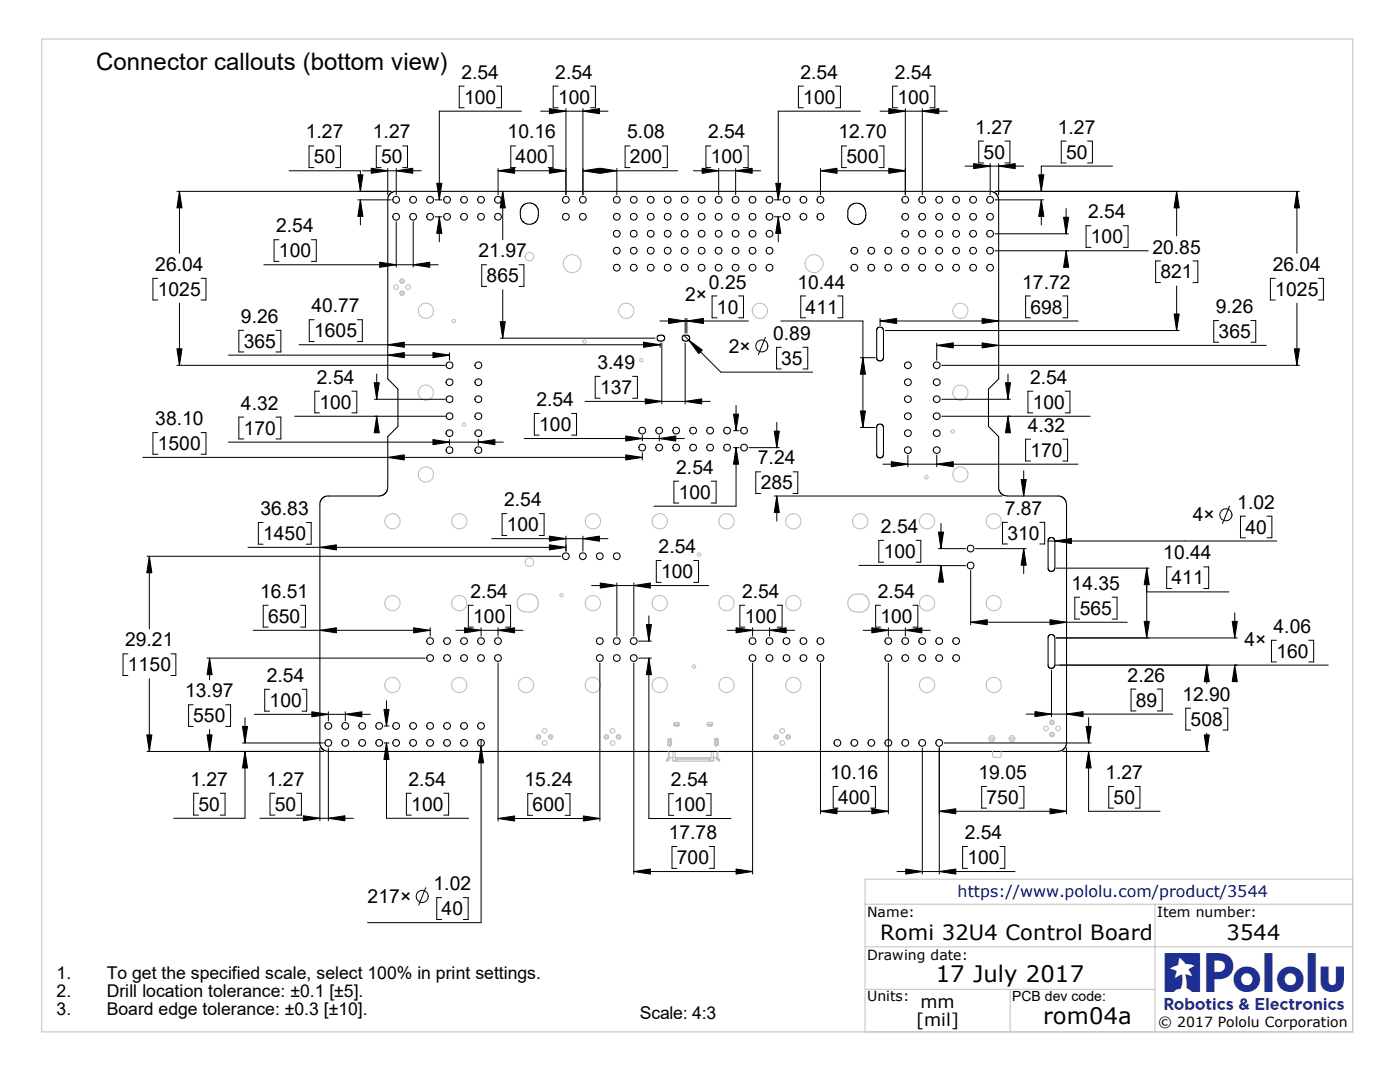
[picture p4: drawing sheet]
<svg xmlns="http://www.w3.org/2000/svg" width="279mm" height="216mm" viewBox="0 0 279 216" stroke-linecap="round" stroke-linejoin="round" font-family="sans-serif">
<path d="M8.3 7.8h261.7v198.1h-261.7zM270 175.4h-97.4v30.5M172.6 188.9h97.4M172.6 197.4h57.9M172.6 180.4h97.4M201.6 197.4v8.5M230.5 180.4v25.5" fill="none" stroke="#c0c0c0" stroke-width=".2"/>
<g fill="none" stroke="#c0c0c0" stroke-width=".21">
<path d="M105 118.5l1.3 .1 .5 .4 .6 .7 .1 .7-.1 .6-.4 .5-.7 .5-1.3 .1-.7-.1-.5-.3-.5-.7-.1-1 .4-.8 .7-.5 .7-.1M171 118.5l1.3 .1 .5 .4 .6 .7 .1 .7-.1 .6-.6 .7-.5 .3-1.3 .1-.7-.1-.5-.3-.5-.7-.1-1 .4-.8 .7-.5 .7-.1M133.2 151.5l-.2 .1 .1 .3 .2-.2M133.2 151.5l.1 .2M133.3 151.2l-.1 .3M133.4 151.2h.2M133.4 151.2h.3M133.4 147.4v.4M133.4 147.8h.1M133.4 147.8v1M133.4 149.9v1.3M133.5 148.6v.2"/>
<path d="M133.5 148.6h.3M133.5 148h.3M133.5 148v.6M133.5 151.7h-.2M133.5 147.4h.3M133.6 149.9v1.3M133.6 151.2h.7M133.7 151.2h.1M133.7 151.2l-.3 .4M133.7 147.4v.3M133.8 148.6v.2M133.8 147.7h-.3v.3"/>
<path d="M133.8 147.7v.3M133.8 147.7h.1M133.8 148v.6M133.9 147.7l.1 1-.2 .1h-.4l-.1-.3M133.9 147.4v1.3M134 147.7l-.2-.3h-.5v1.1M134.2 151.2v.5M134.2 151.7l.2 .2h7.8l.3-.2M134.2 151.7h.7M134.3 151.2h.4M134.3 149.9v1.3M134.4 144.5h.1"/>
<path d="M134.5 144.7h.1M134.5 144.5h.1M134.5 144.5v.2M134.6 144.5h.3M134.6 144.5v.3M134.6 144.8h.3M134.7 149.9v1.3M134.7 151.2h7.2M134.8 144.1h.6l.2 .2v.4l-.2 .2-.9-.1v-.4l.3-.2M134.8 151.2l.1 .2M134.9 151.5l.2 .1M134.9 151.4v.4l.2 .1v-.3"/>
<path d="M134.9 151.4h6.9M134.9 144.5v.3M134.9 144.5h.1M134.9 144.8h.1M135 144.5h.4M135 144.5v.3M135.1 151.6h6.4M135.4 144.5l-.1 .3h-.3M135.4 144.5h.2M141.1 144.5h.2M141.3 144.5h.3M141.3 144.5v.3"/>
<path d="M141.3 144.8h.3M141.5 144.1h.5l.2 .2v.4l-.2 .2-.8-.1-.1-.4 .4-.2M141.6 144.5h.1M141.6 144.8h.1M141.6 144.5v.3M141.7 144.8h.3M141.7 144.5h.4M141.7 144.5v.3M141.8 151.5l-.3 .1M141.8 151.4l-.1 .4-.2 .1v-.3M141.8 151.7h.7M141.8 151.2v.2"/>
<path d="M141.9 151.2h.5M141.9 149.9v1.3M142.1 144.7h.1M142.1 144.5h.1M142.1 144.5v.3M142.2 144.5v.2M142.2 144.5h.1M142.4 149.9v1.3M142.4 151.2h.7M142.5 151.2v.5M142.6 147.7l.2-.4h.4l.2 .4M142.6 147.7l.1 .9 .3 .2 .3-.3v-.8"/>
<path d="M142.6 147.7h.2M142.7 147.4v1.3M142.8 148.6v.2M142.8 147.7h.4v.3M142.8 147.7v.3M142.8 147.4h.3M142.8 148.6h.4M142.8 148h.4M142.8 148v.6M142.9 147.4v.3M143.1 151.2h.2M143.1 149.9v1.3"/>
<path d="M143.2 148.6v.2M143.2 147.8h.1M143.2 148v.6M143.3 151.2h-.4v.1l.4 .4M143.3 151.2h.1M143.3 151.2l.2 .3M143.3 147.4v.4M143.3 147.8v1M143.3 149.9v1.3M143.5 151.5l.2 .1-.2 .3-.2-.2M143.5 151.5l-.2 .2M198.1 149.9v1l.2 .2h1.3l.2-.2v-1"/>
<circle cx="79" cy="57.3" r=".47"/>
<circle cx="80.2" cy="58.5" r=".27"/>
<circle cx="80.2" cy="56.1" r=".27"/>
<circle cx="80.3" cy="58.5" r=".46"/>
<circle cx="80.3" cy="56.1" r=".46"/>
<circle cx="81.5" cy="57.3" r=".47"/>
<circle cx="105.6" cy="51.2" r=".87"/>
<circle cx="114.2" cy="52.6" r="1.8"/>
<circle cx="162.5" cy="52.6" r="1.8"/>
<circle cx="85" cy="78.4" r="1.54"/>
<circle cx="85" cy="62" r="1.54"/>
<circle cx="90.6" cy="64.1" r=".33"/>
<circle cx="116.7" cy="68.1" r=".33"/>
<circle cx="125" cy="62" r="1.54"/>
<circle cx="128" cy="71.8" r=".33"/>
<circle cx="151.6" cy="62" r="1.54"/>
<circle cx="191.7" cy="78.4" r="1.54"/>
<circle cx="191.7" cy="62" r="1.54"/>
<circle cx="85" cy="94.7" r="1.52"/>
<circle cx="92.6" cy="84.7" r=".33"/>
<circle cx="184.9" cy="95.2" r=".33"/>
<circle cx="190.2" cy="86.1" r=".33"/>
<circle cx="191.6" cy="94.7" r="1.52"/>
<circle cx="78.3" cy="104" r="1.54"/>
<circle cx="91.7" cy="104" r="1.54"/>
<circle cx="105.6" cy="112.2" r=".87"/>
<circle cx="112.1" cy="118.8" r=".33"/>
<circle cx="118.3" cy="104" r="1.54"/>
<circle cx="131.7" cy="104" r="1.54"/>
<circle cx="139.5" cy="110.6" r=".33"/>
<circle cx="145" cy="104" r="1.54"/>
<circle cx="158.3" cy="104" r="1.54"/>
<circle cx="171.7" cy="104" r="1.54"/>
<circle cx="185" cy="104" r="1.54"/>
<circle cx="198.3" cy="104" r="1.54"/>
<circle cx="78.3" cy="136.7" r="1.54"/>
<circle cx="78.3" cy="120.4" r="1.54"/>
<circle cx="91.7" cy="120.4" r="1.54"/>
<circle cx="91.7" cy="136.7" r="1.54"/>
<circle cx="105" cy="136.7" r="1.54"/>
<circle cx="118.3" cy="136.7" r="1.54"/>
<circle cx="118.3" cy="120.4" r="1.54"/>
<circle cx="131.7" cy="136.7" r="1.54"/>
<circle cx="131.7" cy="120.4" r="1.54"/>
<circle cx="138.5" cy="133" r=".33"/>
<circle cx="145" cy="136.7" r="1.54"/>
<circle cx="145" cy="120.4" r="1.54"/>
<circle cx="158.3" cy="136.7" r="1.54"/>
<circle cx="158.3" cy="120.4" r="1.54"/>
<circle cx="185" cy="136.7" r="1.54"/>
<circle cx="185" cy="120.4" r="1.54"/>
<circle cx="198.3" cy="136.7" r="1.54"/>
<circle cx="198.3" cy="120.4" r="1.54"/>
<circle cx="107.5" cy="147" r=".47"/>
<circle cx="107.5" cy="147.1" r=".27"/>
<circle cx="108.7" cy="148.2" r=".46"/>
<circle cx="108.7" cy="145.8" r=".46"/>
<circle cx="109.9" cy="147.1" r=".27"/>
<circle cx="109.9" cy="147" r=".47"/>
<circle cx="121" cy="147" r=".47"/>
<circle cx="121" cy="147" r=".27"/>
<circle cx="122.3" cy="145.8" r=".46"/>
<circle cx="122.3" cy="148.2" r=".46"/>
<circle cx="123.4" cy="147" r=".25"/>
<circle cx="123.4" cy="147" r=".47"/>
<circle cx="154.9" cy="147" r=".47"/>
<circle cx="154.9" cy="147" r=".27"/>
<circle cx="156.1" cy="148.2" r=".46"/>
<circle cx="156.1" cy="145.8" r=".46"/>
<circle cx="157.3" cy="147" r=".25"/>
<circle cx="157.3" cy="147" r=".47"/>
<circle cx="198" cy="147.4" r=".61"/>
<circle cx="198" cy="147.4" r=".27"/>
<circle cx="202" cy="147.4" r=".27"/>
<circle cx="202" cy="147.4" r=".61"/>
<circle cx="208.7" cy="145.3" r=".47"/>
<circle cx="209.9" cy="146.6" r=".27"/>
<circle cx="209.9" cy="144.2" r=".27"/>
<circle cx="210" cy="146.6" r=".46"/>
<circle cx="210" cy="144.1" r=".46"/>
<circle cx="211.2" cy="145.3" r=".47"/>
</g>
<g fill="none" stroke="#000" stroke-width=".21">
<path d="M103.8 43l.1-1.3 .4-.6 .7-.5h1.3l.5 .3 .6 .8v1.3l-.1 .6-.5 .7-.5 .4h-1l-.8-.3-.5-.8-.1-.6M172.7 42.3l-.1-.6-.5-.8-.8-.3h-1l-.5 .3-.5 .8-.1 1.9 .6 .8 .5 .3h1.3l.5-.3 .5-.5 .2-.6v-1M131.2 67.1l.3-.2h.8l.3 .3v.5l-.3 .3h-.8l-.4-.3zM136.2 67.1l.3-.2h.8l.3 .3v.5l-.3 .3h-.8l-.4-.3zM175 65.5l.4-.2h.5l.3 .2 .1 .5v5.4l-.1 .4-.6 .3-.4-.2-.2-.3zM77.3 97.3v.5l-.3 .6-1 .5-10.8 .1-.8 .4-.6 .9v48.3l.4 .8 .8 .5h146.2l.9-.3 .7-.8v-48.5l-.4-.8-.9-.5h-10.5l-.6-.1-.5-.3-.6-1v-10.5l-2-2v-7.5l2-2v-35.7l-.3-1-.9-.7h-119.4l-.4 .1-.5 .4-.4 .8v36.1l2 2v7.5l-2 2v10.2M175 84.9l.4-.3h.5l.3 .3 .1 .4v5.4l-.3 .6-.4 .1-.4-.1-.2-.4zM209.3 107.4l.3-.1h.5l.3 .2 .1 .4v5.5l-.1 .3-.6 .3-.4-.1-.2-.3v-5.9zM209.3 126.9l.3-.3h.5l.3 .3 .1 .4v5.4l-.1 .4-.6 .3-.4-.1-.2-.4z"/>
<circle cx="79.1" cy="39.9" r=".67"/>
<circle cx="82.5" cy="39.9" r=".67"/>
<circle cx="85.8" cy="39.9" r=".67"/>
<circle cx="89.2" cy="39.9" r=".67"/>
<circle cx="92.6" cy="39.9" r=".67"/>
<circle cx="96" cy="39.9" r=".67"/>
<circle cx="99.4" cy="39.9" r=".67"/>
<circle cx="112.9" cy="39.9" r=".67"/>
<circle cx="116.3" cy="39.9" r=".67"/>
<circle cx="123.1" cy="39.9" r=".67"/>
<circle cx="126.5" cy="39.9" r=".67"/>
<circle cx="129.9" cy="39.9" r=".67"/>
<circle cx="133.3" cy="39.9" r=".67"/>
<circle cx="136.6" cy="39.9" r=".67"/>
<circle cx="140" cy="39.9" r=".67"/>
<circle cx="143.4" cy="39.9" r=".67"/>
<circle cx="146.8" cy="39.9" r=".67"/>
<circle cx="150.2" cy="39.9" r=".67"/>
<circle cx="153.6" cy="39.9" r=".67"/>
<circle cx="157" cy="39.9" r=".67"/>
<circle cx="160.4" cy="39.9" r=".67"/>
<circle cx="163.7" cy="39.9" r=".67"/>
<circle cx="180.7" cy="39.9" r=".67"/>
<circle cx="184.1" cy="39.9" r=".67"/>
<circle cx="187.4" cy="39.9" r=".67"/>
<circle cx="190.8" cy="39.9" r=".67"/>
<circle cx="194.2" cy="39.9" r=".67"/>
<circle cx="197.6" cy="39.9" r=".67"/>
<circle cx="79.1" cy="43.3" r=".67"/>
<circle cx="82.5" cy="43.3" r=".67"/>
<circle cx="85.8" cy="43.3" r=".67"/>
<circle cx="89.2" cy="43.3" r=".67"/>
<circle cx="92.6" cy="43.3" r=".67"/>
<circle cx="96" cy="43.3" r=".67"/>
<circle cx="99.4" cy="43.3" r=".67"/>
<circle cx="112.9" cy="43.3" r=".67"/>
<circle cx="116.3" cy="43.3" r=".67"/>
<circle cx="123.1" cy="46.6" r=".67"/>
<circle cx="123.1" cy="53.4" r=".67"/>
<circle cx="123.1" cy="43.3" r=".67"/>
<circle cx="123.1" cy="50" r=".67"/>
<circle cx="126.5" cy="43.3" r=".67"/>
<circle cx="126.5" cy="46.6" r=".67"/>
<circle cx="126.5" cy="53.4" r=".67"/>
<circle cx="126.5" cy="50" r=".67"/>
<circle cx="129.9" cy="50" r=".67"/>
<circle cx="129.9" cy="43.3" r=".67"/>
<circle cx="129.9" cy="46.6" r=".67"/>
<circle cx="129.9" cy="53.4" r=".67"/>
<circle cx="133.3" cy="50" r=".67"/>
<circle cx="133.3" cy="46.6" r=".67"/>
<circle cx="133.3" cy="53.4" r=".67"/>
<circle cx="133.3" cy="43.3" r=".67"/>
<circle cx="136.6" cy="46.6" r=".67"/>
<circle cx="136.6" cy="50" r=".67"/>
<circle cx="136.6" cy="53.4" r=".67"/>
<circle cx="136.6" cy="43.3" r=".67"/>
<circle cx="140" cy="50" r=".67"/>
<circle cx="140" cy="53.4" r=".67"/>
<circle cx="140" cy="46.6" r=".67"/>
<circle cx="140" cy="43.3" r=".67"/>
<circle cx="143.4" cy="50" r=".67"/>
<circle cx="143.4" cy="46.6" r=".67"/>
<circle cx="143.4" cy="43.3" r=".67"/>
<circle cx="143.4" cy="53.4" r=".67"/>
<circle cx="146.8" cy="50" r=".67"/>
<circle cx="146.8" cy="43.3" r=".67"/>
<circle cx="146.8" cy="53.4" r=".67"/>
<circle cx="146.8" cy="46.6" r=".67"/>
<circle cx="150.2" cy="50" r=".67"/>
<circle cx="150.2" cy="53.4" r=".67"/>
<circle cx="150.2" cy="46.6" r=".67"/>
<circle cx="150.2" cy="43.3" r=".67"/>
<circle cx="153.6" cy="50" r=".67"/>
<circle cx="153.6" cy="43.3" r=".67"/>
<circle cx="153.6" cy="53.4" r=".67"/>
<circle cx="153.6" cy="46.6" r=".67"/>
<circle cx="157" cy="43.3" r=".67"/>
<circle cx="160.4" cy="43.3" r=".67"/>
<circle cx="163.7" cy="43.3" r=".67"/>
<circle cx="170.5" cy="53.4" r=".67"/>
<circle cx="170.5" cy="50" r=".67"/>
<circle cx="173.9" cy="53.4" r=".67"/>
<circle cx="173.9" cy="50" r=".67"/>
<circle cx="177.3" cy="50" r=".67"/>
<circle cx="177.3" cy="53.4" r=".67"/>
<circle cx="180.7" cy="43.3" r=".67"/>
<circle cx="180.7" cy="46.6" r=".67"/>
<circle cx="180.7" cy="53.4" r=".67"/>
<circle cx="180.7" cy="50" r=".67"/>
<circle cx="184.1" cy="43.3" r=".67"/>
<circle cx="184.1" cy="53.4" r=".67"/>
<circle cx="184.1" cy="46.6" r=".67"/>
<circle cx="184.1" cy="50" r=".67"/>
<circle cx="187.4" cy="43.3" r=".67"/>
<circle cx="187.4" cy="53.4" r=".67"/>
<circle cx="187.4" cy="46.6" r=".67"/>
<circle cx="187.4" cy="50" r=".67"/>
<circle cx="190.8" cy="43.3" r=".67"/>
<circle cx="190.8" cy="53.4" r=".67"/>
<circle cx="190.8" cy="46.6" r=".67"/>
<circle cx="190.8" cy="50" r=".67"/>
<circle cx="194.2" cy="43.3" r=".67"/>
<circle cx="194.2" cy="46.6" r=".67"/>
<circle cx="194.2" cy="53.4" r=".67"/>
<circle cx="194.2" cy="50" r=".67"/>
<circle cx="197.6" cy="53.4" r=".67"/>
<circle cx="197.6" cy="43.3" r=".67"/>
<circle cx="197.6" cy="46.6" r=".67"/>
<circle cx="197.6" cy="50" r=".67"/>
<circle cx="89.7" cy="79.7" r=".68"/>
<circle cx="89.7" cy="72.9" r=".68"/>
<circle cx="89.7" cy="76.3" r=".68"/>
<circle cx="95.5" cy="76.3" r=".68"/>
<circle cx="95.5" cy="72.9" r=".68"/>
<circle cx="95.5" cy="79.7" r=".68"/>
<circle cx="181.2" cy="76.3" r=".67"/>
<circle cx="181.2" cy="79.7" r=".67"/>
<circle cx="181.2" cy="72.9" r=".67"/>
<circle cx="186.9" cy="72.9" r=".67"/>
<circle cx="186.9" cy="76.3" r=".67"/>
<circle cx="186.9" cy="79.7" r=".67"/>
<circle cx="89.7" cy="83.1" r=".68"/>
<circle cx="89.7" cy="89.8" r=".68"/>
<circle cx="89.7" cy="86.4" r=".68"/>
<circle cx="95.5" cy="89.8" r=".68"/>
<circle cx="95.5" cy="83.1" r=".68"/>
<circle cx="95.5" cy="86.4" r=".68"/>
<circle cx="128.2" cy="89.3" r=".67"/>
<circle cx="128.2" cy="85.9" r=".67"/>
<circle cx="131.6" cy="89.3" r=".67"/>
<circle cx="131.6" cy="85.9" r=".67"/>
<circle cx="135" cy="89.3" r=".67"/>
<circle cx="135" cy="85.9" r=".67"/>
<circle cx="138.3" cy="89.3" r=".67"/>
<circle cx="138.3" cy="85.9" r=".67"/>
<circle cx="141.7" cy="89.3" r=".67"/>
<circle cx="141.7" cy="85.9" r=".67"/>
<circle cx="145.1" cy="85.9" r=".67"/>
<circle cx="145.1" cy="89.3" r=".67"/>
<circle cx="148.5" cy="89.3" r=".67"/>
<circle cx="148.5" cy="85.9" r=".67"/>
<circle cx="181.2" cy="89.8" r=".67"/>
<circle cx="181.2" cy="86.4" r=".67"/>
<circle cx="181.2" cy="83" r=".67"/>
<circle cx="186.9" cy="89.8" r=".67"/>
<circle cx="186.9" cy="86.4" r=".67"/>
<circle cx="186.9" cy="83" r=".67"/>
<circle cx="112.9" cy="111" r=".67"/>
<circle cx="116.3" cy="111" r=".67"/>
<circle cx="119.7" cy="111" r=".67"/>
<circle cx="123.1" cy="111" r=".67"/>
<circle cx="193.7" cy="112.8" r=".67"/>
<circle cx="193.7" cy="109.5" r=".67"/>
<circle cx="85.8" cy="127.9" r=".67"/>
<circle cx="85.8" cy="131.3" r=".67"/>
<circle cx="89.2" cy="127.9" r=".67"/>
<circle cx="89.2" cy="131.3" r=".67"/>
<circle cx="92.6" cy="127.9" r=".67"/>
<circle cx="92.6" cy="131.3" r=".67"/>
<circle cx="96" cy="127.9" r=".67"/>
<circle cx="96" cy="131.3" r=".67"/>
<circle cx="99.4" cy="131.3" r=".67"/>
<circle cx="99.4" cy="127.9" r=".67"/>
<circle cx="119.7" cy="131.3" r=".67"/>
<circle cx="119.7" cy="127.9" r=".67"/>
<circle cx="123.1" cy="127.9" r=".67"/>
<circle cx="123.1" cy="131.3" r=".67"/>
<circle cx="126.5" cy="127.9" r=".67"/>
<circle cx="126.5" cy="131.3" r=".67"/>
<circle cx="150.2" cy="127.9" r=".67"/>
<circle cx="150.2" cy="131.3" r=".67"/>
<circle cx="153.6" cy="131.3" r=".67"/>
<circle cx="153.6" cy="127.9" r=".67"/>
<circle cx="157" cy="127.9" r=".67"/>
<circle cx="157" cy="131.3" r=".67"/>
<circle cx="160.4" cy="131.3" r=".67"/>
<circle cx="160.4" cy="127.9" r=".67"/>
<circle cx="163.7" cy="127.9" r=".67"/>
<circle cx="163.7" cy="131.3" r=".67"/>
<circle cx="177.3" cy="127.9" r=".67"/>
<circle cx="177.3" cy="131.3" r=".67"/>
<circle cx="180.7" cy="127.9" r=".67"/>
<circle cx="180.7" cy="131.3" r=".67"/>
<circle cx="184.1" cy="131.3" r=".67"/>
<circle cx="184.1" cy="127.9" r=".67"/>
<circle cx="187.4" cy="131.3" r=".67"/>
<circle cx="187.4" cy="127.9" r=".67"/>
<circle cx="190.8" cy="127.9" r=".67"/>
<circle cx="190.8" cy="131.3" r=".67"/>
<circle cx="65.5" cy="148.2" r=".67"/>
<circle cx="65.5" cy="144.9" r=".67"/>
<circle cx="68.9" cy="148.2" r=".67"/>
<circle cx="68.9" cy="144.9" r=".67"/>
<circle cx="72.3" cy="148.2" r=".67"/>
<circle cx="72.3" cy="144.9" r=".67"/>
<circle cx="75.7" cy="148.2" r=".67"/>
<circle cx="75.7" cy="144.9" r=".67"/>
<circle cx="79.1" cy="148.2" r=".67"/>
<circle cx="79.1" cy="144.9" r=".67"/>
<circle cx="82.5" cy="148.2" r=".67"/>
<circle cx="82.5" cy="144.9" r=".67"/>
<circle cx="85.8" cy="148.2" r=".67"/>
<circle cx="85.8" cy="144.9" r=".67"/>
<circle cx="89.2" cy="148.2" r=".67"/>
<circle cx="89.2" cy="144.9" r=".67"/>
<circle cx="92.6" cy="148.2" r=".67"/>
<circle cx="92.6" cy="144.9" r=".67"/>
<circle cx="96" cy="148.2" r=".67"/>
<circle cx="96" cy="144.9" r=".67"/>
<circle cx="167.1" cy="148.2" r=".67"/>
<circle cx="170.5" cy="148.2" r=".67"/>
<circle cx="173.9" cy="148.2" r=".67"/>
<circle cx="177.3" cy="148.2" r=".67"/>
<circle cx="180.7" cy="148.2" r=".67"/>
<circle cx="184.1" cy="148.2" r=".67"/>
<circle cx="187.4" cy="148.2" r=".67"/>
</g>
<g fill="none" stroke="#000" stroke-width=".2">
<path d="M92.6 17.2h-.9v4.3h.9M99.1 17.2h1v4.3h-1M111.4 17.2h-1v4.3h1M117.9 17.2h.9v4.3h-.9M160.3 17.2h-1v4.3h1M166.8 17.2h.9v4.3h-.9M179.1 17.2h-1v4.3h1M185.6 17.2h1v4.3h-1M35.3 38.2h42.8M35.8 38.2v12.3M57.7 34.1h14.2v4.1M62.7 29.1h-1v4.3h1"/>
<path d="M67 29.1h.9v4.3h-.9M71.4 39.9h6.7M71.9 39.9v5M72.3 34.1h11.8M76.1 29.1h-1v4.3h1M77.4 33.6v5.3M79.1 33.6v5.3M80.3 29.1h1v4.3h-1M86.8 39.9h1.4M99.4 33.6v5.3M99.4 34.1h13.5M100.3 38.2v9.6"/>
<path d="M102.9 29.1h-1v4.3h1M104.1 22.2h-16.4v17.7M107.9 22.2h13.4M109.4 29.1h1v4.3h-1M112.9 21.7v17.2M116.3 21.7v17.2M116.3 34.1h18.9M123.1 33.6v5.3M125.7 29.1h-.9v4.3h.9M132.2 29.1h1v4.3h-1M138.4 34.1h13.4M141.9 29.1h-1v4.3h1"/>
<path d="M143.4 33.6v5.3M146.8 33.6v5.3M148.3 29.1h1v4.3h-1M154.6 39.9h1.2M163.7 33.6v5.3M163.7 34.1h17M169 29.1h-1v4.3h1M171.7 22.2h-16.4v17.7M175.4 29.1h1v4.3h-1M175.6 22.2h13.5M180.7 21.7v17.2M184.1 21.7v17.2"/>
<path d="M192.6 33.1h11.7M196.3 28.2h-1v4.3h1M197.6 32.6v6.3M198.6 39.9h9.7M198.6 38.2h60.7M199.3 32.6v6.3M200.6 28.2h.9v4.3h-.9M207.8 39.9v5M212.8 28.2h-1v4.3h1M217 28.2h1v4.3h-1M222 33.1h-14.2v5.1M234.8 38.2v8.9"/>
<path d="M258.8 38.2v12.3M31.5 55.5h-1v4.4h1M40.1 55.5h1v4.4h-1M52.7 52.8h34.8M55.7 47.8h-1v4.4h1M62.1 47.8h1v4.4h-1M79.1 44.2v9.1M82.5 44.2v9.1M86.8 43.3h1.4M87.7 43.3v5M97.1 52.8h-1v4.3h1M100.3 57.8v9.7"/>
<path d="M103.6 52.8h1v4.3h-1M143.1 59.1h-1v4.3h1M147.4 59.1h1v4.3h-1M154.6 43.3h1.2M155.3 43.3v5M160.8 59.1h-1v4.3h1M167.2 59.1h1v4.3h-1M198.6 50h30.6M198.6 46.7h14.6M205.7 59.1h-1v4.3h1M212.1 59.1h1v4.3h-1M212.8 50h.1"/>
<path d="M212.8 41.6v5.1M217.7 45h-1v4.4h1M224.2 45h.9v4.4h-.9M231.6 52.1h-1v4.3h1M234.8 57.1v8.9M238.1 52.1h1v4.3h-1M254.5 55.5h-1v4.4h1M263.1 55.5h1v4.4h-1M35.3 72.9h53.4M35.8 60.5v12.4M45.6 70.9h44.1M48.6 65.9h-.9v4.3h.9"/>
<path d="M55.1 65.9h.9v4.3h-.9M59.7 68.8h72M62.7 63.8h-1v4.4h1M63.8 78.1h-1v4.3h1M70.2 78.1h1v4.3h-1M71.3 63.8h1v4.4h-1M74.7 79.7h14M75.2 74.6v5.1M89.7 70.4v1.5M99.9 67.5h30.8M119.8 75.1h-1v4.4h1M126.2 75.1h1v4.4h-1"/>
<path d="M131.7 64.1h17.7M131.7 68.5v.8M132.1 68.5v12.1M136.7 67.1l7.1 7.2h18.4M136.7 63.5v3M136.7 68.5v12.1M137.1 63.5v3M152.7 67.3l-1.4 3.5M155.8 64.1h16.4v21.2M155.9 69.3h-.9v4.3h.9M160.2 69.3h1v4.3h-1M171.7 71.4h3"/>
<path d="M175.6 63.5v1.5M175.6 64.1h39.5M176.7 66h58.6M186.9 68.5v3.4M186.9 68.9h65.8M188 79.7h13.6M188 72.9h71.3M201.2 74.6v5.1M206.1 78.1h-1v4.3h1M212.6 78.1h.9v4.3h-.9M243.2 64h-1v4.3h1M249.6 64h1v4.3h-1"/>
<path d="M258.8 60.5v12.4M28.5 91.3h99.7M31.5 86.3h-1v4.3h1M40.1 86.3h1v4.3h-1M45.6 88.2h54.9M48.6 83.2h-.9v4.4h.9M55.1 83.2h.9v4.4h-.9M58.8 83.1h29.9M75.2 83.1h.1M89.7 87.7v1.1M95.5 87.7v1.1M104.6 87.5h32"/>
<path d="M107.6 82.5h-1v4.3h1M114.1 82.5h1v4.3h-1M116.8 80.1h24.9M128.2 86.9v1.1M128.2 90.3v1.5M131.6 86.9v1.1M135.5 96h-1v4.4h1M141.9 96h1v4.4h-1M146.4 89.3h1.1M146.4 85.9h1.1M146.9 89.3v11.7h-16.4M146.9 80.9v5"/>
<path d="M149.5 89.3h6M151.8 94.1h-1v4.4h1M154.5 99h45.5M155 84.3v5M155 99v5M158.3 94.1h.9v4.4h-.9M171.7 85.3h3M176.2 92.6h38.9M181.2 90.8v2.3M186.9 90.8v2.3M188 83.1h29.6M201.2 83.1h.1"/>
<path d="M204.3 93.9v5.1M205.7 87.6h-1v4.4h1M212.1 87.6h1v4.4h-1M29.3 111h82.6M29.8 111v14.5M49.5 109.2h63.4M52.5 104.3h-.9v4.3h.9M61.1 104.3h1v4.3h-1M98.1 107.5h23.2M101.1 102.5h-.9v4.3h.9M107.6 102.5h1v4.3h-1M112.9 107v3"/>
<path d="M116.3 107v3M118.1 116.8h23.3M123.1 116.3v10.6M126.5 116.3v10.6M132 111.8h-1v4.4h1M138.4 111.8h1v4.4h-1M171.4 112.8l16.4 .1M176.4 107.8h-1v4.4h1M182.8 107.8h1v4.4h-1M187.3 112.9h5.4M187.3 109.5h5.4M187.8 104.4v5.1"/>
<path d="M193.7 113.8v10.9M194.7 109.5h10.1M201 104.2h-.9v4.3h.9M204.3 109.5v5M207.5 104.2h1v4.3h-1M209.2 107.9h45.6M210.8 113.4h18.5M215.5 119.2h-1v4.3h1M222 119.2h.9v4.3h-.9M228.9 118.1h16.3M228.9 113.4v13.9M233.8 113.1h-1v4.3h1"/>
<path d="M240.2 113.1h1v4.3h-1M245.4 101l-1.4 3.5M248.5 103h-.9v4.3h.9M252.9 103h.9v4.3h-.9M25.5 130.5h-.9v4.3h.9M29.8 135.4v14.5M34.1 130.5h1v4.3h-1M41.3 131.3h43.5M41.8 131.3v4.3M50.5 125.8h35.4M53.5 120.8h-1v4.3h1M53.8 137.5h-1v4.4h1"/>
<path d="M60 120.8h1v4.3h-1M60.3 137.5h.9v4.4h-.9M77.1 139.8v5.1M85.9 125.3v1.6M91 125.8h13.4M94.4 120.8h-.9v4.3h.9M96 125.3v1.6M99.4 125.3v1.6M99.4 132.3v31.5M100.9 120.8h1v4.3h-1M119.7 132.3v31.5M126.5 132.3v42.1"/>
<path d="M127.5 131.3h2.5M127.5 127.9h2.5M129.5 131.3v32h16.4M129.5 122.9v5M145.2 125.8h13.4M148.6 120.8h-.9v4.3h.9M150.2 125.3v1.6M150.2 132.3v42.1M153.6 125.3v1.6M155.1 120.8h1v4.3h-1M163.7 132.3v30.1M172.3 125.8h13.4"/>
<path d="M175.7 120.8h-.9v4.3h.9M177.3 125.3v1.6M177.3 132.3v30.1M180.7 125.3v1.6M182.2 120.8h1v4.3h-1M193.7 124.2h31.3M209.8 133.7v9.3M210.6 132.7h54.5M210.8 127.3h36.1M226.7 137.5h-1v4.4h1M231 137.5h.9v4.4h-.9M240.8 132.7v3.7"/>
<path d="M246.4 132.7h.1M246.4 122.3v5M254.7 127.8h-1v4.3h1M261.2 127.8h1v4.3h-1M29.3 149.9h35.2M38.6 140.6h-1v4.3h1M39.6 158.3h-.9v4.3h.9M41.8 145.6v4.3M43.9 158.3h1v4.3h-1M45 140.6h1v4.3h-1M48.4 148.3h16.1M48.9 149.9v13.4h-14.2"/>
<path d="M48.9 143.2v5.1M50.8 142.5h23.1M54.9 158.3h-1v4.3h1M59.2 158.3h1v4.3h-1M63.8 149.2v14.6M65.5 142v1.8M65.5 149.2v14.6M68.9 142v1.8M76.7 148.3h.9M76.7 144.9h.9M77.1 148.3v15h16.4M82.1 158.3h-1v4.3h1"/>
<path d="M88.6 158.3h.9v4.3h-.9M96 147.6v36.5h-22.6M106.3 158.4h-1v4.3h1M112.8 158.4h.9v4.3h-.9M134.5 158.4h-1v4.3h1M140.9 158.4h1v4.3h-1M167.3 156.9h-1v4.3h1M173.7 156.9h1v4.3h-1M184.1 149.2v25.2M187.5 149.2v25.2M188.4 148.3h29.4M196.9 156.9h-1v4.3h1"/>
<path d="M203.4 156.9h.9v4.3h-.9M204.8 142.5h29.2M212.1 149.9h29.2M212.9 149.2v13.2M217.3 149.9v12h14.2M217.3 143.2v5.1M222.2 156.9h-.9v4.3h.9M226.5 156.9h1v4.3h-1M237.6 141.3h-1v4.4h1M240.8 146.3v3.6M244.1 141.3h.9v4.4h-.9M51.9 163.3h18.6"/>
<path d="M85 177.1l-1.4 3.5M88.1 179.1h-.9v4.4h.9M92.5 179.1h.9v4.4h-.9M99.4 163.3h20.3M126.5 173.9h23.7M135.1 168.9h-1v4.4h1M141.6 168.9h.9v4.4h-.9M163.7 161.9h13.6M179 173.9h23.6M187.5 161.9h25.4M193.1 168.9h-1v4.4h1M199.6 168.9h.9v4.4h-.9"/>
<circle cx="152" cy="69" r="1.21"/>
<circle cx="244.7" cy="102.7" r="1.22"/>
<circle cx="84.3" cy="178.9" r="1.21"/>
</g>
<g fill="#000" stroke="#000" stroke-width=".2">
<path d="M35.8 38.2l.5 3.3h-1zM71.9 39.9l.5 3.3h-1zM71.4 34.9h1l-.5 3.3zM74.1 33.6l3.3 .5-3.3 .5zM79.1 34.1l3.3-.5v1zM87.2 36.6h1l-.5 3.3zM99.4 34.1l3.3-.5v1zM100.3 38.2l.5 3.3h-1zM109.6 33.6l3.3 .5-3.3 .5zM109.6 21.7l3.3 .5-3.3 .5zM116.3 22.2l3.3-.5v1zM116.3 34.1l3.3-.5v1z"/>
<path d="M119.8 33.6l3.3 .5-3.3 .5zM140.1 33.6l3.3 .5-3.3 .5zM146.8 34.1l3.3-.5v1zM154.8 36.6h1l-.5 3.3zM163.7 34.1l3.3-.5v1zM177.4 21.7l3.3 .5-3.3 .5zM177.4 33.6l3.3 .5-3.3 .5zM184.1 22.2l3.3-.5v1zM194.3 32.6l3.3 .5-3.3 .6zM199.3 33.1l3.3-.5v1.1zM207.8 39.9l.5 3.3h-1zM207.3 34.9h1l-.5 3.3z"/>
<path d="M234.8 38.2l.5 3.3h-1zM258.8 38.2l.5 3.3h-1zM75.8 52.3l3.3 .5-3.3 .5zM82.5 52.8l3.3-.5v1zM87.7 43.3l.5 3.3h-1zM155.3 43.3l.5 3.3h-1zM212.8 50l.5 3.3h-1zM212.3 43.3h1l-.5 3.4zM35.3 69.6h1l-.5 3.3zM74.7 76.4h1l-.5 3.3zM77.4 68.8l3.3-.5v1zM77.4 70.9l3.3-.5v1z"/>
<path d="M86.4 70.4l3.3 .5-3.3 .5zM99.8 64.2h1l-.5 3.3zM128.4 68.3l3.3 .5-3.3 .5zM133.4 63.5l3.3 .6-3.3 .5zM137.1 64.1l3.3-.6v1.1zM137.5 67.9l2.7 1.9-.8 .8zM172.2 71.4l.5 3.3h-1zM175.6 64.1l3.3-.6v1.1zM186.9 68.9l3.3-.5v1zM196 63.5l3.3 .6-3.3 .5zM196 68.4l3.3 .5-3.3 .5zM200.7 76.4h1l-.5 3.3z"/>
<path d="M234.3 62.7h1l-.5 3.3zM258.3 69.6h1l-.5 3.3zM75.2 83.1l.5 3.3h-1zM77.4 91.3l3.3-.5v1zM86.4 87.7l3.3 .5-3.3 .5zM95.5 88.2l3.3-.5v1zM124.9 90.8l3.3 .5-3.3 .5zM124.9 87l3.3 .5-3.3 .5zM131.6 87.5l3.3-.5v1zM128.8 79.6l3.3 .5-3.3 .5zM136.7 80.1l3.3-.5v1zM146.4 82.6h1l-.5 3.3z"/>
<path d="M146.9 89.3l.5 3.3h-1zM154.5 86h1l-.5 3.3zM155 99l.5 3.3h-1zM171.7 82h1l-.5 3.3zM177.9 92.1l3.3 .5-3.3 .5zM186.9 92.6l3.3-.5v1zM201.2 83.1l.5 3.3h-1zM203.8 95.7h1l-.5 3.3zM29.8 111l.5 3.3h-1zM63.8 109.2l3.3-.5v1zM109.6 108.7l3.3 .5-3.3 .5zM109.6 107l3.3 .5-3.3 .5z"/>
<path d="M116.3 107.5l3.3-.5v1zM119.8 116.3l3.3 .5-3.3 .5zM126.5 116.8l3.3-.5v1zM187.8 112.9l.5 3.3h-1zM187.3 106.2h1l-.5 3.3zM204.3 109.5l.5 3.3h-1zM210.5 107.9l3.3-.5v1.1zM228.9 113.4l.5 3.3h-1.1zM41.8 131.3l.5 3.3h-1zM63.8 125.8l3.3-.5v1zM82.5 125.3l3.4 .5-3.4 .5zM92.7 125.3l3.3 .5-3.3 .5z"/>
<path d="M99.4 125.8l3.3-.5v1zM129.5 131.3l.5 3.3h-1zM129 124.6h1l-.5 3.3zM146.9 125.3l3.3 .5-3.3 .5zM153.6 125.8l3.3-.5v1zM174 125.3l3.3 .5-3.3 .5zM180.7 125.8l3.3-.5v1zM193.7 124.2l3.3-.5v1zM209.5 123.7l3.4 .5-3.4 .5zM228.3 124h1.1l-.5 3.3zM240.8 132.7l.5 3.3h-1zM246.4 132.7l.5 3.3h-1z"/>
<path d="M245.9 124h1l-.5 3.3zM29.3 146.6h1l-.5 3.3zM41.3 146.6h1l-.5 3.3zM48.4 144.9h1l-.5 3.4zM48.9 149.9l.5 3.3h-1zM62.2 142l3.3 .5-3.3 .5zM68.9 142.5l3.3-.5v1zM76.6 141.6h1l-.5 3.3zM77.1 148.3l.5 3.3h-1zM96 148.9l.5 3.3h-1zM206.5 142l3.3 .5-3.3 .5zM212.9 142.5l3.3-.5v1z"/>
<path d="M216.7 144.9h1.1l-.5 3.4zM217.3 149.9l.5 3.3h-1.1zM240.3 146.6h1l-.5 3.3zM60.5 162.8l3.3 .5-3.3 .5zM65.5 163.3l3.3-.5v1zM99.4 163.3l3.3-.5v1zM116.4 162.8l3.3 .5-3.3 .5zM126.5 173.9l3.3-.5v1zM146.9 173.4l3.3 .5-3.3 .5zM163.7 161.9l3.3-.5v1zM174 161.4l3.3 .5-3.3 .5zM180.8 173.4l3.3 .5-3.3 .5z"/>
<path d="M187.5 161.9l3.3-.5v1zM187.5 173.9l3.3-.5v1zM209.5 161.4l3.4 .5-3.4 .5z"/>
</g>
<text font-size="7.7" fill="#1e2f94" x="232.4" y="198">R</text>
<text font-size="4.8" x="19.2" y="13.9">Connector callouts (bottom view)</text>
<g font-size="4.5">
<text x="186.8" y="195.9">17 July 2017</text>
<text x="208.2" y="204.4">rom04a</text>
</g>
<g font-size="4.2">
<text x="175.6" y="187.5">Romi 32U4 Control Board</text>
<text x="244.8" y="187.5">3544</text>
</g>
<g font-size="3.9">
<text x="92.1" y="15.7">2.54</text>
<text x="110.8" y="15.7">2.54</text>
<text x="159.8" y="15.7">2.54</text>
<text x="178.6" y="15.7">2.54</text>
<text x="92.6" y="20.7">100</text>
<text x="111.4" y="20.7">100</text>
<text x="160.3" y="20.7">100</text>
<text x="179.1" y="20.7">100</text>
<text x="61" y="27.6">1.27</text>
<text x="74.4" y="27.6">1.27</text>
<text x="101.3" y="27.6">10.16</text>
<text x="125.2" y="27.6">5.08</text>
<text x="141.3" y="27.6">2.54</text>
<text x="167.3" y="27.6">12.70</text>
<text x="194.6" y="26.7">1.27</text>
<text x="211.1" y="26.7">1.27</text>
<text x="62.7" y="32.6">50</text>
<text x="76.1" y="32.6">50</text>
<text x="102.9" y="32.6">400</text>
<text x="125.7" y="32.6">200</text>
<text x="141.9" y="32.6">100</text>
<text x="169" y="32.6">500</text>
<text x="196.3" y="31.7">50</text>
<text x="212.8" y="31.7">50</text>
<text x="55.1" y="46.4">2.54</text>
<text x="217.2" y="43.6">2.54</text>
<text x="55.7" y="51.3">100</text>
<text x="95.5" y="51.3">21.97</text>
<text x="217.7" y="48.5">100</text>
<text x="230" y="50.6">20.85</text>
<text x="31" y="54">26.04</text>
<text x="31.5" y="59">1025</text>
<text x="97.1" y="56.3">865</text>
<text x="141.5" y="57.6">0.25</text>
<text x="159.1" y="57.6">10.44</text>
<text x="204" y="57.6">17.72</text>
<text x="231.6" y="55.5">821</text>
<text x="254" y="54">26.04</text>
<text x="254.5" y="59">1025</text>
<text x="48.1" y="64.4">9.26</text>
<text x="62.1" y="62.3">40.77</text>
<text x="136.7" y="60.2">2×</text>
<text x="143.1" y="62.6">10</text>
<text x="160.8" y="62.6">411</text>
<text x="205.7" y="62.6">698</text>
<text x="242.7" y="62.4">9.26</text>
<text x="48.6" y="69.4">365</text>
<text x="62.7" y="67.3">1605</text>
<text x="145.5" y="70.4">2×</text>
<text x="154.3" y="67.8">0.89</text>
<text x="243.2" y="67.4">365</text>
<text x="63.2" y="76.5">2.54</text>
<text x="119.3" y="73.6">3.49</text>
<text x="155.9" y="72.8">35</text>
<text x="205.6" y="76.5">2.54</text>
<text x="48.1" y="81.7">4.32</text>
<text x="63.8" y="81.5">100</text>
<text x="107.1" y="81">2.54</text>
<text x="119.8" y="78.6">137</text>
<text x="206.1" y="81.5">100</text>
<text x="31" y="84.8">38.10</text>
<text x="31.5" y="89.8">1500</text>
<text x="48.6" y="86.7">170</text>
<text x="107.6" y="86">100</text>
<text x="205.1" y="86.1">4.32</text>
<text x="135" y="94.5">2.54</text>
<text x="151.3" y="92.6">7.24</text>
<text x="205.7" y="91.1">170</text>
<text x="100.6" y="101">2.54</text>
<text x="135.5" y="99.5">100</text>
<text x="151.8" y="97.6">285</text>
<text x="246.9" y="101.5">1.02</text>
<text x="52" y="102.7">36.83</text>
<text x="52.5" y="107.7">1450</text>
<text x="101.1" y="106">100</text>
<text x="175.8" y="106.3">2.54</text>
<text x="200.5" y="102.7">7.87</text>
<text x="201" y="107.7">310</text>
<text x="238" y="104.1">4×</text>
<text x="248.5" y="106.5">40</text>
<text x="131.4" y="110.4">2.54</text>
<text x="176.4" y="111.3">100</text>
<text x="232.2" y="111.6">10.44</text>
<text x="51.9" y="119.3">16.51</text>
<text x="93.9" y="119.3">2.54</text>
<text x="132" y="115.4">100</text>
<text x="148.1" y="119.3">2.54</text>
<text x="175.2" y="119.3">2.54</text>
<text x="213.9" y="117.7">14.35</text>
<text x="233.8" y="116.6">411</text>
<text x="53.5" y="124.3">650</text>
<text x="94.4" y="124.3">100</text>
<text x="148.6" y="124.3">100</text>
<text x="175.7" y="124.3">100</text>
<text x="215.5" y="122.7">565</text>
<text x="25" y="128.9">29.21</text>
<text x="248.4" y="128.8">4×</text>
<text x="254.2" y="126.2">4.06</text>
<text x="254.7" y="131.2">160</text>
<text x="25.5" y="133.9">1150</text>
<text x="53.3" y="136.1">2.54</text>
<text x="225" y="136">2.26</text>
<text x="37" y="139.1">13.97</text>
<text x="53.8" y="141.1">100</text>
<text x="226.7" y="141">89</text>
<text x="236" y="139.8">12.90</text>
<text x="38.6" y="144.1">550</text>
<text x="237.6" y="144.8">508</text>
<text x="165.7" y="155.4">10.16</text>
<text x="195.3" y="155.4">19.05</text>
<text x="220.6" y="155.4">1.27</text>
<text x="38" y="156.8">1.27</text>
<text x="39.6" y="161.8">50</text>
<text x="53.3" y="156.8">1.27</text>
<text x="54.9" y="161.8">50</text>
<text x="81.5" y="156.8">2.54</text>
<text x="82.1" y="161.8">100</text>
<text x="104.7" y="156.8">15.24</text>
<text x="106.3" y="161.8">600</text>
<text x="133.9" y="156.8">2.54</text>
<text x="134.5" y="161.8">100</text>
<text x="167.3" y="160.4">400</text>
<text x="196.9" y="160.4">750</text>
<text x="222.2" y="160.4">50</text>
<text x="133.5" y="167.4">17.78</text>
<text x="192.5" y="167.4">2.54</text>
<text x="135.1" y="172.4">700</text>
<text x="193.1" y="172.4">100</text>
<text x="86.5" y="177.6">1.02</text>
<text x="73.4" y="180.2">217×</text>
<text x="88.1" y="182.6">40</text>
</g>
<g font-size="3.5">
<text x="11.3" y="195.4">1.</text>
<text x="21.3" y="195.4">To get the specified scale, select 100% in print settings.</text>
<text x="11.3" y="198.9">2.</text>
<text x="11.3" y="202.5">3.</text>
<text x="21.3" y="198.9">Drill location tolerance: ±0.1 [±5].</text>
<text x="21.3" y="202.5">Board edge tolerance: ±0.3 [±10].</text>
<text x="127.7" y="203.4">Scale: 4:3</text>
<text x="183.7" y="201.2">mm</text>
<text x="182.8" y="204.7">[mil]</text>
</g>
<text font-size="3.2" fill="#018" x="191.1" y="178.9">https://www.pololu.com/product/3544</text>
<g font-size="2.8">
<text x="173.1" y="183">Name:</text>
<text x="230.9" y="183">Item number:</text>
<text x="173.1" y="191.5">Drawing date:</text>
<text x="173.1" y="199.8">Units:</text>
<text x="202" y="199.7">PCB dev code:</text>
<text x="231.1" y="205">© 2017 Pololu Corporation</text>
</g>
</svg>
